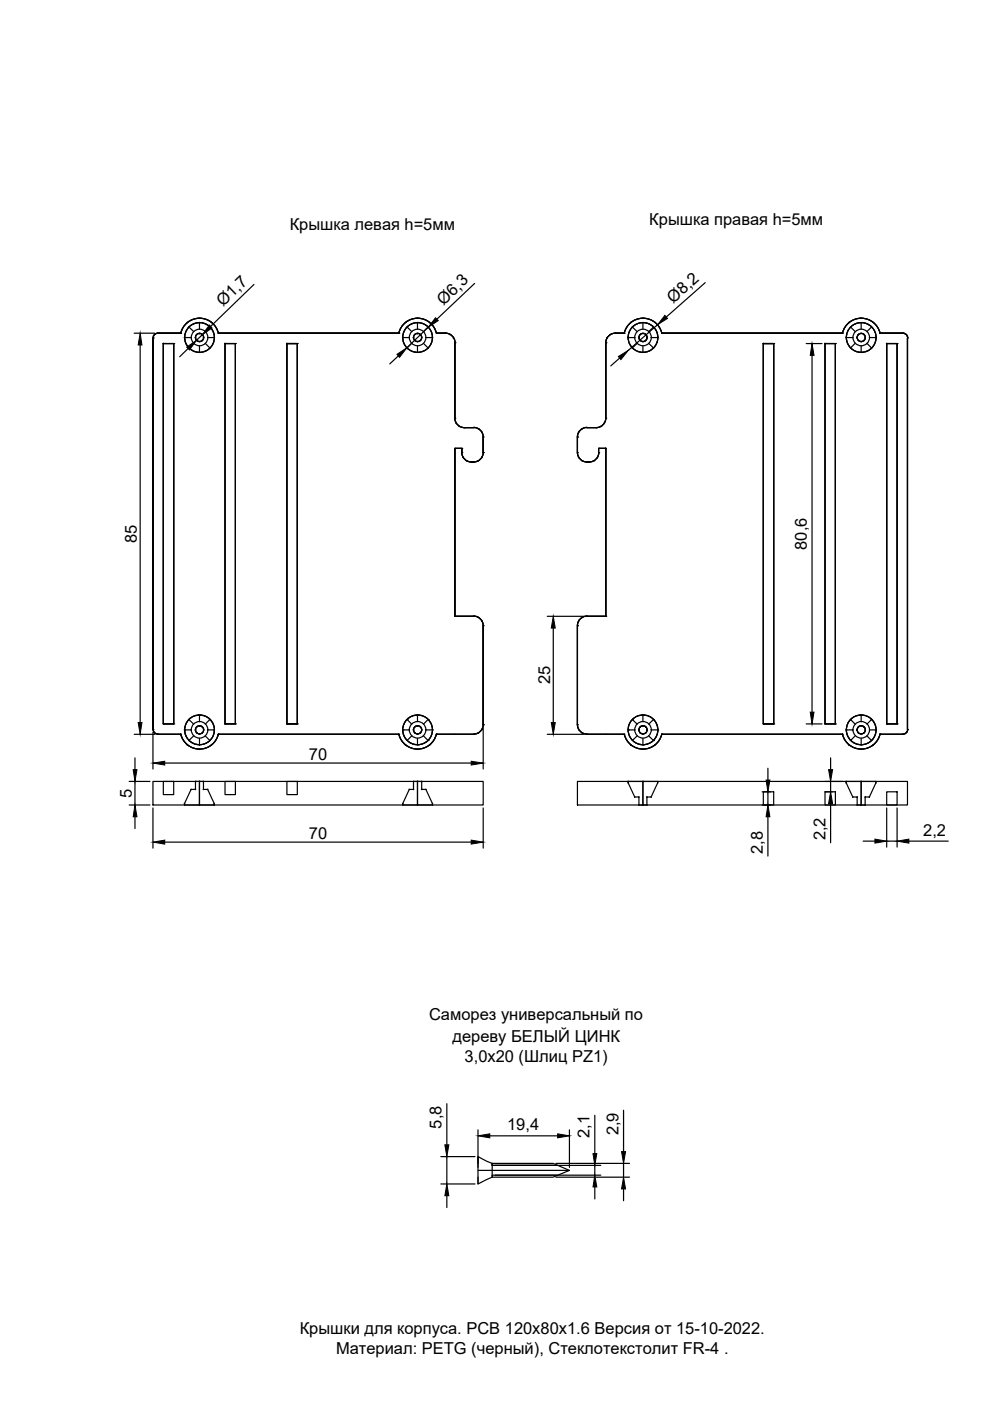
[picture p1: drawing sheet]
<svg xmlns="http://www.w3.org/2000/svg" width="210mm" height="297mm" viewBox="0 0 210 297" stroke-linecap="round" stroke-linejoin="round" font-family="sans-serif">
<!-- layer: 0 -->
<g fill="none" stroke="#000" stroke-width=".25">
<path d="M149.5 59.9l-8.2 7.3M28.4 70.6h4.4M29.7 73.1v80.1M32.4 71.7v83v-83M32.4 71.7h.1M32.4 71.7v83M33.4 70.6h.1M33.4 70.6h4.9M33.5 70.6a.99 .99 0 0 0-1 1M34.6 72.8h2.2v80.7h-2.2zM36.8 72.8v80.7h-2.2M36.8 72.8h.1"/>
<path d="M36.8 72.8h-2.2v80.7M38.3 70.6h-4.9h4.9M38.3 70.6h.1M38.3 70.7a4.1 4.1 0 0 1 4-3.2 4.1 4.1 0 0 1 4 3.2M39.1 71.6h.1M39.1 71.6h1.4M39.2 71.8v.2M39.2 71.3v.2M39.2 72.3l.1 .2M39.2 70.8v.2M39.4 72.8l.1 .2M39.4 70.3l-.1 .2"/>
<path d="M39.6 73.2l.2 .2M39.7 69.9l-.2 .2M39.9 73.9l-1.8 1.7M40 69.5l-.2 .1M40 69.3l1.1 1M40.3 74l.2 .1M40.3 69.1l-.2 .2M40.7 74.2l.2 .2M40.7 68.8l-.2 .1M41.1 72.8l-1 1-.2-.2M41.1 74.5l.3 .1M41.2 68.6l-.3 .1"/>
<path d="M41.6 74.6l.3 .1M41.7 68.5h-.3M41.9 68.4h.3M42.1 74.7h.2M42.3 68.4v1.4M42.3 73.3v1.4M42.4 68.4h.3M42.6 74.7h.2M42.9 71l-1.2 1.2M42.9 68.5l.3 .1M43.3 74.5l-.2 .1M43.4 68.6l.2 .1"/>
<path d="M43.5 72.8l1 1M43.8 74.3l-.2 .1M43.9 68.9l.2 .1M44 71.6h1.4M44.2 74l-.2 .2M44.3 69.1l.1 .2M44.5 69.3l-1 1M44.6 73.7l-.2 .2M44.6 69.5l.2 .2M44.9 73.3l-.2 .2M45 69.9v.2M45.1 72.8l-.1 .3"/>
<path d="M45.2 70.3l.1 .3M45.3 72.4v.2M45.3 70.8l.1 .3M45.4 71.9v.2M45.4 71.3v.3M46.3 70.6h.1M46.3 70.6h38.2M47.7 72.8h2.2v80.7h-2.2zM49.9 72.8v80.7h-2.2M49.9 72.8h.1M49.9 72.8h-2.2v80.7M53.8 60.3l-9.1 8.9"/>
<path d="M60.8 72.8h2.2v80.7h-2.2zM63 72.8v80.7h-2.2M63 72.8h.1M63 72.8h-2.2v80.7M84.5 75.5l-1.9 1.7M84.5 70.6h-38.2h38.2M84.5 70.6h.1M84.6 70.7a4.1 4.1 0 0 1 3.9-3.2 4.1 4.1 0 0 1 4 3.2M85.4 71.8v.2M85.4 71.6h.1M85.4 71.3v.2M85.4 71.6h1.4"/>
<path d="M85.5 72.3l.1 .2M85.5 70.8l-.1 .2M85.6 72.8l.1 .2M85.7 70.3l-.1 .2M85.9 73.2l.1 .2M85.9 69.9l-.1 .2M86.2 69.5l-.2 .1M86.3 69.3l1 1M86.5 74l.2 .1M86.6 69.1l-.2 .2M86.9 74.2l.3 .2M87 68.8l-.2 .1"/>
<path d="M87.3 72.8l-1 1-.2-.2M87.4 74.5l.2 .1M87.5 68.6l-.3 .1M87.8 74.6l.3 .1M87.9 68.5h-.2M88.2 68.4h.2M88.3 74.7h.3M88.5 68.4v1.4M88.5 73.3v1.4M88.7 68.4h.2M88.9 74.7h.2M89.2 68.5l.2 .1"/>
<path d="M89.6 74.5l-.2 .1M89.7 68.6l.2 .1M89.8 72.8l1 1M90 74.3l-.2 .1M90.1 68.9l.2 .1M90.3 71.6h1.4M90.5 74l-.2 .2M90.6 69.1l.1 .2M90.8 69.3l-1 1M90.8 69.4l-4.5 4.3M90.8 73.7l-.1 .2M90.9 69.5l.2 .2"/>
<path d="M91.1 73.3l-.1 .2M91.2 69.9l.1 .2M91.4 72.8l-.1 .3M91.4 70.3l.1 .3M91.6 70.8l.1 .3M91.6 72.4l-.1 .2M91.7 71.3v.3M91.7 71.9v.2M91.7 71.6h.1M92.5 70.6h.1M92.5 70.6h1.9M94.4 70.6h-1.9h1.9"/>
<path d="M94.4 70.6h.1M94.5 70.6a2.01 2.01 0 0 1 2 2.1M96.4 72.7h.1M96.4 72.7v16M100.6 60.1l-8 7.6M128.4 72.7v16v-16M128.4 72.7h.1M128.4 72.7v16M130.4 70.6h.1M130.4 70.6h1.9M130.5 70.6a2.01 2.01 0 0 0-2.1 2.1M131.4 75.9l-1.9 1.7"/>
<path d="M132.3 70.6h-1.9h1.9M132.3 70.6h.1M132.3 70.7a4.1 4.1 0 0 1 4-3.2 4.1 4.1 0 0 1 4 3.2M133.2 71.8v.2M133.2 71.6h.1M133.2 71.3v.2M133.2 71.6h1.4M133.3 72.3v.2M133.3 70.8l-.1 .2M133.4 72.8l.1 .2M133.4 70.3l-.1 .2M133.6 73.2l.2 .2"/>
<path d="M133.7 69.9l-.1 .2M133.9 73.6l.2 .2M134 69.5l-.2 .1M134.1 69.3l1 1M134.3 74l.2 .1M134.4 69.1l-.2 .2M134.7 74.2l.2 .2M134.7 68.8l-.2 .1M135.1 72.8l-1 1M135.2 74.5l.2 .1M135.2 68.6l-.2 .1M135.6 74.6l.3 .1"/>
<path d="M135.7 68.5h-.2M135.9 68.4h.3M136.1 74.7h.3M136.3 68.4v1.4M136.3 73.3v1.4M136.4 68.4h.3M136.7 74.7h.2M136.9 68.5l.3 .1M137.4 74.5l-.3 .1M137.5 68.6l.2 .1M137.5 72.8l1.1 1M137.8 74.3l-.2 .1"/>
<path d="M137.9 68.9l.2 .1M138 71.6h1.4M138.3 74l-.3 .2M138.3 69.1l.2 .2M138.6 69.3l-1.1 1M138.6 73.7l-.2 .2M138.7 69.5l.1 .2M138.9 73.3l-.1 .2M139 69.9l.1 .2M139.2 70.3l.1 .3M139.2 72.8l-.1 .3M139.4 70.8v.3"/>
<path d="M139.4 72.4l-.1 .2M139.4 68.9l-6.2 5.4M139.4 71.3v.3M139.4 71.9v.2M140.3 70.6h.1M140.3 70.6h38.3M161.8 72.8h2.2v80.7h-2.2zM164 72.8h-2.2v80.7h2.2M164 72.8h.1M164 72.8v80.7M170.9 72.8h3.4M172.2 75.3v75.7"/>
<path d="M174.9 72.8h2.2v80.7h-2.2zM177.1 72.8h-2.2v80.7h2.2M177.1 72.8h.1M177.1 72.8v80.7M178.6 70.6h-38.3h38.3M178.6 70.6h.1M178.6 70.7a4.1 4.1 0 0 1 4-3.2 4.1 4.1 0 0 1 4 3.2M179.4 71.6h.1M179.4 71.6h1.4M179.5 71.8v.2M179.5 71.3v.2M179.5 72.3l.1 .2"/>
<path d="M179.5 70.8v.2M179.7 72.8v.2M179.7 70.3l-.1 .2M179.9 69.9l-.1 .2M179.9 73.2l.1 .2M180.2 73.6l.2 .2M180.3 69.5l-.2 .1M180.3 69.3l1 1M180.6 74l.2 .1M180.6 69.1l-.2 .2M181 74.2l.2 .2M181 68.8l-.2 .1"/>
<path d="M181.3 72.8l-1 1M181.4 74.5l.3 .1M181.5 68.6l-.3 .1M181.9 74.6l.3 .1M181.9 68.5h-.2M182.2 68.4h.3M182.6 73.3v1.4h-.2M182.6 68.4v1.4M182.7 68.4h.3M182.9 74.7h.2M183.2 68.5l.3 .1M183.6 74.5l-.2 .1"/>
<path d="M183.7 68.6l.2 .1M183.8 72.8l1 1M184.1 74.3l-.2 .1M184.1 68.9l.3 .1M184.3 71.6h1.4M184.5 74l-.2 .2M184.6 69.1l.1 .2M184.8 69.3l-1 1M184.9 73.7l-.2 .2M184.9 69.5l.2 .2M185.2 73.3l-.2 .2M185.3 69.9v.2"/>
<path d="M185.4 72.8l-.1 .3M185.5 70.3v.3M185.6 72.4l-.1 .2M185.6 70.8l.1 .3M185.7 71.9v.2M185.7 71.3v.3M186.6 70.6h.1M186.6 70.6h4.8M188 72.8h2.2v80.7h-2.2zM190.2 72.8h-2.2v80.7h2.2M190.2 72.8h.1M190.2 72.8v80.7"/>
<path d="M191.4 70.6h-4.8h4.8M191.4 70.6h.1M191.5 70.6a.99 .99 0 0 1 .9 1M192.4 71.7h.1M192.4 71.7v83M96.4 88.7a2.01 2.01 0 0 0 2 2M96.4 88.7v-16v16M96.4 88.7h.1M96.4 95.1h1.5v.9v-.9h-1.5v35.6h4h-4zM96.4 95.1h.1M96.4 95.1h1.5M96.4 95.1v35.6"/>
<path d="M97.9 95.9a2.01 2.01 0 0 0 2 2M97.9 96h.1M97.9 95.1h.1M97.9 95.1v.9M98.4 90.7h.1M98.4 90.7h2M99.9 97.9h.5h-.5M99.9 97.9h.1M99.9 97.9h.5M100.4 90.7h-2h2M100.4 90.7h.1M100.4 97.9h.1"/>
<path d="M100.4 90.6a2.01 2.01 0 0 1 2 2M102.4 95.9a2.01 2.01 0 0 1-2 2M102.4 96v-3.3v3.3M102.4 96h.1M102.4 92.7h.1M102.4 92.7v3.3M122.4 95.9a2.01 2.01 0 0 0 2 2M122.4 92.7v3.3v-3.3M122.4 92.7h.1M122.4 96h.1M122.4 92.7v3.3M124.4 97.9h.5h-.5"/>
<path d="M124.4 97.9h.1M124.4 90.7h.1M124.4 90.7h2M124.4 97.9h.5M124.4 90.6a2.01 2.01 0 0 0-2 2M124.9 97.9h.1M126.4 90.7h-2h2M126.4 90.7h.1M126.9 95.1h1.5v35.6v-35.6h-1.5v.9zM126.9 96h.1M126.9 95.1h.1M126.9 95.1h1.5v35.6"/>
<path d="M126.9 95.1v.9M127 95.9a2.01 2.01 0 0 1-2.1 2M128.4 88.7a2.01 2.01 0 0 1-2 2M128.4 88.7h.1M96.4 130.7h.1M96.4 130.7h4M100.4 130.7h.1M100.4 130.6a2.01 2.01 0 0 1 2 2M102.4 132.7h.1M102.4 132.7v21M116 130.7h7.8M117.3 133.2v20"/>
<path d="M122.4 132.7v21v-21M122.4 132.7h.1M122.4 132.7v21M124.4 130.7h.1M124.4 130.7h4M124.4 130.6a2.01 2.01 0 0 0-2 2M128.4 130.7h-4h4M128.4 130.7h.1M28.4 155.7h4.4M32.4 154.7h.1M32.4 155.3v7.8M32.5 154.7a.99 .99 0 0 0 1 .9"/>
<path d="M33.4 155.7h4.9h-4.9M33.4 155.7h.1M33.4 155.7h4.9M34.6 153.5h.1M36.8 153.5h.1M38.3 155.7h.1M38.3 155.6a4.1 4.1 0 0 0 4 3.2 4.1 4.1 0 0 0 4-3.2M39.1 154.8h.1M39.1 154.8h1.4M39.2 155v.2M39.2 154.5v.2M39.2 155.5l.1 .2"/>
<path d="M39.2 154v.2M39.4 155.9l.1 .3M39.4 153.5l-.1 .2M39.6 156.4l.2 .2M39.7 153.1l-.2 .2M40 152.7l-.2 .2M40 152.6l1.1 .9M40.3 157.2l.2 .1M40.3 152.3l-.2 .2M40.7 157.5l.2 .1M40.7 152l-.2 .2M41.1 156l-1 1-.2-.2"/>
<path d="M41.1 157.7l.3 .1M41.2 151.8l-.3 .1M41.6 157.8l.3 .1M41.7 151.7l-.3 .1M42.1 157.9h.2M42.2 151.6l-.3 .1M42.3 151.6v1.4M42.3 156.5v1.4M42.4 151.6l.3 .1M42.8 157.8l-.2 .1M42.9 151.7l.3 .1M43.3 157.7l-.2 .1"/>
<path d="M43.4 151.8l.2 .1M43.5 156l1 1M43.8 157.5l-.2 .1M43.9 152l.2 .2M44 154.8h1.4M44.2 157.3l-.2 .1M44.3 152.3l.1 .2M44.5 152.6l-1 .9M44.6 156.9l-.2 .2M44.6 152.7l.2 .2M44.9 156.5l-.2 .2M45 153.1v.2"/>
<path d="M45.1 156.1l-.1 .2M45.2 153.5l.1 .3M45.3 155.6v.2M45.3 154l.1 .2M45.4 155.1v.2M45.4 154.5v.3M46.3 155.7h38.2h-38.2M46.3 155.7h.1M46.3 155.7h38.2M47.7 153.5h.1M49.9 153.5h.1M60.8 153.5h.1"/>
<path d="M60.8 153.5h2.2M63 153.5h.1M84.5 155.7h.1M84.6 155.6a4.1 4.1 0 0 0 3.9 3.2 4.1 4.1 0 0 0 4-3.2M85.4 155v.2M85.4 154.8h.1M85.4 154.5v.2M85.4 154.8h1.4M85.5 155.5l.1 .2M85.5 154l-.1 .2M85.6 155.9l.1 .3M85.7 153.5l-.1 .2"/>
<path d="M85.9 156.4l.1 .2M85.9 153.1l-.1 .2M86.2 152.7l-.2 .2M86.3 152.6h.1M86.3 152.6l1 .9M86.5 157.2l.2 .1M86.6 152.3l-.2 .2M86.9 157.5l.3 .1M87 152l-.2 .2M87.3 156l-1 1-.2-.2M87.4 157.7l.2 .1M87.5 151.8l-.3 .1"/>
<path d="M87.8 157.8l.3 .1M87.9 151.7l-.2 .1M88.3 157.9h.3M88.4 151.6l-.2 .1M88.5 151.6h.1M88.5 157.9h.1M88.5 151.6v1.4M88.5 156.5v1.4M88.7 151.6l.2 .1M89.1 157.8l-.2 .1M89.2 151.7l.2 .1M89.6 157.7l-.2 .1"/>
<path d="M89.7 151.8l.2 .1M89.8 156l1 1M90 157.5l-.2 .1M90.1 152l.2 .2M90.3 154.8h1.4M90.5 157.3l-.2 .1M90.6 152.3l.1 .2M90.8 152.6h.1M90.8 157h.1M90.8 152.6l-1 .9M90.8 156.9l-.1 .2M90.9 152.7l.2 .2"/>
<path d="M91.1 156.5l-.1 .2M91.2 153.1l.1 .2M91.4 156.1l-.1 .2M91.4 153.5l.1 .3M91.6 154l.1 .2M91.6 155.6l-.1 .2M91.7 155.1v.2M91.7 154.5v.3M91.7 154.8h.1M92.5 155.7h7.9h-7.9M92.5 155.7h.1M92.5 155.7h7.9"/>
<path d="M100.4 155.7h.1M102.4 153.6a2.01 2.01 0 0 1-2 2M102.4 153.7v-21v21M102.4 153.7h.1M102.4 154.3v8.8M116 155.7h7.8M122.4 153.6a2.01 2.01 0 0 0 2 2M122.4 153.7h.1M124.4 155.7h7.9h-7.9M124.4 155.7h.1M124.4 155.7h7.9M132.3 155.7h.1"/>
<path d="M132.3 155.6a4.1 4.1 0 0 0 4 3.2 4.1 4.1 0 0 0 4-3.2M133.2 155v.2M133.2 154.8h.1M133.2 154.5v.2M133.2 154.8h1.4M133.3 155.5v.2M133.3 154l-.1 .2M133.4 155.9l.1 .3M133.4 153.5l-.1 .2M133.6 156.4l.2 .2M133.7 153.1l-.1 .2M133.9 156.8l.2 .2"/>
<path d="M134 152.7l-.2 .2M134.1 152.6h.1M134.1 152.6l1 .9M134.3 157.2l.2 .1M134.4 152.3l-.2 .2M134.7 157.5l.2 .1M134.7 152l-.2 .2M135.1 156l-1 1M135.2 157.7l.2 .1M135.2 151.8l-.2 .1M135.6 157.8l.3 .1M135.7 151.7l-.2 .1"/>
<path d="M136.1 157.9h.3M136.2 151.6l-.3 .1M136.3 151.6h.1M136.3 157.9h.1M136.3 151.6v1.4M136.3 156.5v1.4M136.4 151.6l.3 .1M136.9 157.8l-.2 .1M136.9 151.7l.3 .1M137.4 157.7l-.3 .1M137.5 151.8l.2 .1M137.5 156l1.1 1"/>
<path d="M137.8 157.5l-.2 .1M137.9 152l.2 .2M138 154.8h1.4M138.3 157.3l-.3 .1M138.3 152.3l.2 .2M138.6 152.6h.1M138.6 157h.1M138.6 152.6l-1.1 .9M138.6 156.9l-.2 .2M138.7 152.7l.1 .2M138.9 156.5l-.1 .2M139 153.1l.1 .2"/>
<path d="M139.2 153.5l.1 .3M139.2 156.1l-.1 .2M139.4 154v.2M139.4 155.6l-.1 .2M139.4 154.8h.1M139.4 154.5v.3M139.4 155.1v.2M140.3 155.7h38.3h-38.3M140.3 155.7h.1M140.3 155.7h38.3M161.8 153.5h.1M161.8 153.5h2.2"/>
<path d="M164 153.5h.1M170.9 153.5h3.4M174.9 153.5h.1M177.1 153.5h.1M178.6 155.7h.1M178.6 155.6a4.1 4.1 0 0 0 4 3.2 4.1 4.1 0 0 0 4-3.2M179.4 154.8h.1M179.4 154.8h1.4M179.5 155v.2M179.5 154.5v.2M179.5 155.5l.1 .2M179.5 154v.2"/>
<path d="M179.7 155.9v.3M179.7 153.5l-.1 .2M179.9 153.1l-.1 .2M179.9 156.4l.1 .2M180.2 156.8l.2 .2M180.3 152.7l-.2 .2M180.3 152.6l1 .9M180.6 157.2l.2 .1M180.6 152.3l-.2 .2M181 157.5l.2 .1M181 152l-.2 .2M181.3 156l-1 1"/>
<path d="M181.4 157.7l.3 .1M181.5 151.8l-.3 .1M181.9 157.8l.3 .1M181.9 151.7l-.2 .1M182.5 151.6l-.3 .1M182.6 156.5v1.4h-.2M182.6 151.6v1.4M182.7 151.6l.3 .1M183.1 157.8l-.2 .1M183.2 151.7l.3 .1M183.6 157.7l-.2 .1M183.7 151.8l.2 .1"/>
<path d="M183.8 156l1 1M184.1 157.5l-.2 .1M184.1 152l.3 .2M184.3 154.8h1.4M184.5 157.3l-.2 .1M184.6 152.3l.1 .2M184.8 152.6l-1 .9M184.9 156.9l-.2 .2M184.9 152.7l.2 .2M185.2 156.5l-.2 .2M185.3 153.1v.2M185.4 156.1l-.1 .2"/>
<path d="M185.5 153.5v.3M185.6 155.6l-.1 .2M185.6 154l.1 .2M185.7 155.1v.2M185.7 154.5v.3M186.6 155.7h4.8h-4.8M186.6 155.7h.1M186.6 155.7h4.8M188 153.5h.1M190.2 153.5h.1M191.4 155.7h.1M192.4 154.7v-83v83"/>
<path d="M192.4 154.7h.1M192.4 154.7a.99 .99 0 0 1-.9 .9M27.4 165.7h4.4M27.4 170.7h4.4M28.6 160.7v2.5M28.6 165.7v5M28.6 173.2v2.5M32.4 165.7h70v5h-70zM32.4 171.3v8.5M34.6 165.7h2.2v2.8h-2.2zM34.9 161.8h65M34.9 178.5h65"/>
<path d="M41.4 165.7h.9v5h-3.2v-.3l1.4-3h.9zM42.3 165.7h.8v1.7h.9l1.4 3v.3h-3.1zM47.7 165.7h2.2v2.8h-2.2zM60.8 165.7h2.2v2.8h-2.2zM87.7 165.7h.8v5h-3.1v-.3l1.4-3h.9zM88.5 165.7h.9v1.7h.9l1.4 3v.3h-3.2zM102.4 171.3v8.5M122.4 165.7h70v5h-70zM133.2 165.7h3.1v5h-.8v-1.7h-.9l-1.4-3zM136.3 165.7h3.1v.3l-1.4 3h-.8v1.7h-.9zM161.6 170.7h1.8M161.6 167.9h1.8"/>
<path d="M161.8 167.9h2.2v2.8h-2.2zM162.8 162.9v2.5M162.8 167.9v2.8M162.8 173.2v8.3M174.9 165.7h3.7M174.9 167.9h1.6M174.9 167.9h2.2v2.8h-2.2zM176.1 160.7v2.5M176.1 165.7v2.2M176.1 170.4v8.3M179.4 165.7h3.2v5h-.9v-1.7h-.9l-1.4-3zM182.6 165.7h3.1v.3l-1.4 3h-.9v1.7h-.8z"/>
<path d="M183 178.3h2.5M188 167.9h2.2v2.8h-2.2zM188 171.3v8.3M188 178.3h2.2M190.2 171.3v8.3M192.7 178.3h8.3M94.7 234v8.7M101.3 239.6v7.9M120.7 239.6v7.9M126.1 236.5v8.1M132.2 235.4v8.8M93.5 245.2h7.2"/>
<path d="M93.5 251h7.2M94.7 245.2v5.8M94.7 253.5v2.5M101.3 246.7v-1.5l3.1 1.5h12.9l3.4 1.4-3.4 1.5h-12.9v-2.9v.4h12.9M101.3 245.2v5.8l3.1-1.4v-.4h23M101.3 249.6v1.4M101.3 248.1h19.4M103.8 240.8h14.4M104.4 247.1h23M117.9 246.7h15.6M117.9 249.6h15.6M126.1 247.1v2.1"/>
<path d="M126.1 251.7v2.5M132.2 246.7v2.9M132.2 252.1v2.5"/>
<circle cx="42.3" cy="71.6" r="3.2"/>
<circle cx="42.3" cy="71.6" r="1.76"/>
<circle cx="42.3" cy="71.6" r=".87"/>
<circle cx="88.5" cy="71.6" r="3.2"/>
<circle cx="88.5" cy="71.6" r="1.76"/>
<circle cx="88.5" cy="71.6" r=".87"/>
<circle cx="136.3" cy="71.6" r="3.2"/>
<circle cx="136.3" cy="71.6" r="1.76"/>
<circle cx="136.3" cy="71.6" r=".87"/>
<circle cx="182.6" cy="71.6" r="3.2"/>
<circle cx="182.6" cy="71.6" r="1.76"/>
<circle cx="182.6" cy="71.6" r=".87"/>
<circle cx="42.3" cy="154.7" r="3.2"/>
<circle cx="42.3" cy="154.7" r="1.76"/>
<circle cx="42.3" cy="154.7" r=".87"/>
<circle cx="88.5" cy="154.7" r="3.2"/>
<circle cx="88.5" cy="154.7" r="1.76"/>
<circle cx="88.5" cy="154.7" r=".87"/>
<circle cx="136.3" cy="154.7" r="3.2"/>
<circle cx="136.3" cy="154.7" r="1.76"/>
<circle cx="136.3" cy="154.7" r=".87"/>
<circle cx="182.6" cy="154.7" r="3.2"/>
<circle cx="182.6" cy="154.7" r="1.76"/>
<circle cx="182.6" cy="154.7" r=".87"/>
</g>
<g fill="#000" stroke="#000" stroke-width=".21">
<path d="M29.7 70.6l.4 2.5h-.8zM32.5 71.1h.1zM34.5 72.8h.2zM39 71.6h.2zM39.6 73.6l2.1-1.4-1.5 2zM39.7 68.3v.1zM40 73.7v.2zM40 69.2v.2zM41.4 71.6h.1zM41.6 70.9h.2zM42.3 74.6v.2zM42.2 68.4h.2z"/>
<path d="M42.2 70.7h.2l-.1 .1zM42.9 72.1v.1zM42.8 70.9h.2zM44.4 68.9l.6 .6-2.1 1.5zM44.5 69.2v.2zM60.7 72.8h.2zM84.2 75.1l2.1-1.4-1.6 2.1zM85.3 71.6h.2zM86 68.3v.1zM86.3 73.7v.2zM86.3 69.2v.2zM87.6 71.6h.2z"/>
<path d="M87.8 70.9h.2zM88.4 72.4h.2zM88.5 70.7h.1l-.1 .1zM88.4 67.5h.2zM89.2 72.1v.1zM90.8 69.2v.2zM91.6 71.6h.2zM92.3 67.4l.6 .6-2.1 1.4zM95.3 70.9h.2zM96.1 71.6l.1 .1h-.1zM128.7 71.6l.1 .1h-.1zM131.1 75.6l2.1-1.3-1.5 1.9z"/>
<path d="M133.7 68.3v.1zM134.1 73.7v.2zM134.1 69.2v.2zM135.6 72.2h.2zM135.6 70.9h.2zM136.8 70.9h.2zM138.5 73.8h.1zM138.5 69.3h.1zM141 66.9l.5 .6-2.1 1.4zM172.2 72.8l.4 2.5h-.8zM174.8 72.8h.2zM179.3 71.6h.2z"/>
<path d="M180.3 69.3h.1zM180.7 71.6h.2zM182 72.1v.1zM181.9 70.9h.2zM182.5 74.7h.2zM183.1 72.2h.2zM183.1 70.9h.2zM184.7 73.8h.2zM184.7 69.3h.2zM185 68.4h.2zM191.9 70.8h.1zM96.4 88.6v.2z"/>
<path d="M102.1 91.6l.1 .1v.1zM122.6 97h.2zM128.4 95.1h.1zM102.1 131.6l.1 .1v.1zM117.3 130.7l.4 2.5h-.8zM123.4 130.8v.2zM29.3 153.2h.8l-.4 2.5zM32.5 155.1l.1 .1v.1zM32.9 155.5h.1l-.1 .1zM39.1 154.7v.1zM39.6 158h.2zM40 152.6h.1z"/>
<path d="M40.4 154.8h.2zM41.4 154.8h.1zM42.2 151.6h.2zM42.2 153.9h.2l-.1 .1zM45.4 154.7v.1zM85.9 158h.2zM86.7 154.8h.2zM88.4 155.6h.2zM88.5 153.9h.1l-.1 .1zM88.5 158.8v.1zM89.3 154.8h.2zM91 158h.2z"/>
<path d="M102.1 154.7h.1zM116.9 153.2h.8l-.4 2.5zM122.6 154.7h.2zM134.5 154.8h.2zM135.6 154.2h.2zM136.3 158.8v.1zM171.8 151h.8l-.4 2.5zM179.3 154.8h.2zM179.9 158h.2zM180.3 157h.1zM180.3 152.6h.1zM180.7 154.8h.2z"/>
<path d="M181.7 154.8h.1zM181.9 155.4h.2zM181.9 154.2h.2zM182.5 157.9h.2zM182.5 153.9h.2zM183.1 155.4h.2zM184.7 157h.2zM184.7 152.6h.2zM185 158h.2zM192.2 155.2h.2zM28.2 163.2h.8l-.4 2.5zM28.6 170.7l.4 2.5h-.8z"/>
<path d="M32.4 161.8l2.5-.4v.8zM32.4 178.5l2.5-.4v.9zM41.4 165.6l.1 .1-.1 .1zM41.4 167.4h.1zM87.6 165.7h.2zM88.5 165.6l.1 .1-.1 .1zM89.3 167.4h.2zM89.4 165.6l.1 .1-.1 .1zM90.2 167.4h.2zM91.6 170.7h.2zM91.6 170.4h.2zM99.9 161.4l2.5 .4-2.5 .4z"/>
<path d="M99.9 178.1l2.5 .4-2.5 .5zM134.5 168.9l.2 .1-.1 .1zM135.4 169h.2zM135.4 170.7h.2zM137.1 169h.1zM138 169h.1zM162.4 165.4h.8l-.4 2.5zM162.8 170.7l.4 2.5h-.8zM175.7 163.2h.8l-.4 2.5zM176.1 167.9l.4 2.5h-.8zM179.3 165.7h.2zM180.8 168.9l.1 .1-.1 .1z"/>
<path d="M181.7 169h.1zM181.7 170.7h.1zM182.5 165.7h.2zM184.2 169h.2zM185.5 177.9l2.5 .4-2.5 .5zM190.2 178.3l2.5-.4v.9zM94.7 251l.5 2.5h-.9zM94.3 242.7h.9l-.5 2.5zM101.3 240.8l2.5-.4v.8zM118.2 240.4l2.5 .4-2.5 .4zM126.1 249.2l.4 2.5h-.8zM125.7 244.6h.8l-.4 2.5z"/>
<path d="M132.2 249.6l.4 2.5h-.8zM131.8 244.2h.8l-.4 2.5z"/>
<circle cx="32.9" cy="70.8" r=".07"/>
<circle cx="40.5" cy="71.6" r=".07"/>
<circle cx="41.7" cy="72.2" r=".07"/>
<circle cx="42.3" cy="67.5" r=".07"/>
<circle cx="42.3" cy="72.4" r=".07"/>
<circle cx="43.1" cy="71.6" r=".07"/>
<circle cx="44.5" cy="73.8" r=".07"/>
<circle cx="44.8" cy="68.3" r=".07"/>
<circle cx="45.4" cy="71.6" r=".07"/>
<circle cx="47.7" cy="72.8" r=".07"/>
<circle cx="86.8" cy="71.6" r=".07"/>
<circle cx="87.9" cy="72.2" r=".07"/>
<circle cx="88.5" cy="68.4" r=".07"/>
<circle cx="88.5" cy="74.7" r=".07"/>
<circle cx="89.2" cy="70.9" r=".07"/>
<circle cx="89.4" cy="71.6" r=".07"/>
<circle cx="90.8" cy="73.8" r=".07"/>
<circle cx="91.1" cy="68.3" r=".07"/>
<circle cx="129.4" cy="70.9" r=".07"/>
<circle cx="133.2" cy="71.6" r=".07"/>
<circle cx="134.6" cy="71.6" r=".07"/>
<circle cx="135.5" cy="71.6" r=".07"/>
<circle cx="136.3" cy="72.4" r=".07"/>
<circle cx="136.3" cy="67.5" r=".07"/>
<circle cx="136.3" cy="74.7" r=".07"/>
<circle cx="136.3" cy="68.4" r=".07"/>
<circle cx="136.3" cy="70.7" r=".07"/>
<circle cx="136.9" cy="72.2" r=".07"/>
<circle cx="137.2" cy="71.6" r=".07"/>
<circle cx="138.9" cy="68.3" r=".07"/>
<circle cx="139.5" cy="71.6" r=".07"/>
<circle cx="161.9" cy="72.8" r=".07"/>
<circle cx="180" cy="68.3" r=".07"/>
<circle cx="180.4" cy="73.8" r=".07"/>
<circle cx="181.7" cy="71.6" r=".07"/>
<circle cx="182.6" cy="67.5" r=".07"/>
<circle cx="182.6" cy="70.7" r=".07"/>
<circle cx="182.6" cy="68.4" r=".07"/>
<circle cx="182.6" cy="72.4" r=".07"/>
<circle cx="183.4" cy="71.6" r=".07"/>
<circle cx="185.7" cy="71.6" r=".07"/>
<circle cx="188" cy="72.8" r=".07"/>
<circle cx="192.3" cy="71.1" r=".07"/>
<circle cx="96.7" cy="89.6" r=".07"/>
<circle cx="97.4" cy="90.4" r=".07"/>
<circle cx="98.2" cy="97" r=".07"/>
<circle cx="98.9" cy="97.7" r=".07"/>
<circle cx="101.4" cy="90.9" r=".07"/>
<circle cx="101.4" cy="97.7" r=".07"/>
<circle cx="102.2" cy="97" r=".07"/>
<circle cx="122.7" cy="91.7" r=".07"/>
<circle cx="123.5" cy="97.7" r=".07"/>
<circle cx="123.5" cy="90.9" r=".07"/>
<circle cx="126" cy="97.7" r=".07"/>
<circle cx="126.7" cy="97" r=".07"/>
<circle cx="127.4" cy="90.4" r=".07"/>
<circle cx="128.2" cy="89.6" r=".07"/>
<circle cx="101.4" cy="130.9" r=".07"/>
<circle cx="122.7" cy="131.7" r=".07"/>
<circle cx="40.1" cy="157" r=".07"/>
<circle cx="41.7" cy="154.2" r=".07"/>
<circle cx="41.7" cy="155.4" r=".07"/>
<circle cx="42.3" cy="158.9" r=".07"/>
<circle cx="42.3" cy="155.6" r=".07"/>
<circle cx="42.3" cy="157.9" r=".07"/>
<circle cx="42.9" cy="154.2" r=".07"/>
<circle cx="42.9" cy="155.4" r=".07"/>
<circle cx="43.1" cy="154.7" r=".07"/>
<circle cx="44.5" cy="157" r=".07"/>
<circle cx="44.5" cy="152.5" r=".07"/>
<circle cx="44.8" cy="158" r=".07"/>
<circle cx="87.7" cy="154.7" r=".07"/>
<circle cx="87.9" cy="154.2" r=".07"/>
<circle cx="87.9" cy="155.4" r=".07"/>
<circle cx="89.2" cy="154.2" r=".07"/>
<circle cx="89.2" cy="155.4" r=".07"/>
<circle cx="101.4" cy="155.4" r=".07"/>
<circle cx="123.5" cy="155.4" r=".07"/>
<circle cx="133.7" cy="158" r=".07"/>
<circle cx="135.5" cy="154.7" r=".07"/>
<circle cx="135.7" cy="155.4" r=".07"/>
<circle cx="136.3" cy="153.9" r=".07"/>
<circle cx="136.3" cy="155.6" r=".07"/>
<circle cx="136.9" cy="155.4" r=".07"/>
<circle cx="136.9" cy="154.2" r=".07"/>
<circle cx="137.2" cy="154.7" r=".07"/>
<circle cx="138.9" cy="158" r=".07"/>
<circle cx="182.6" cy="155.6" r=".07"/>
<circle cx="182.6" cy="158.9" r=".07"/>
<circle cx="182.6" cy="151.6" r=".07"/>
<circle cx="183.2" cy="154.2" r=".07"/>
<circle cx="183.4" cy="154.7" r=".07"/>
<circle cx="185.7" cy="154.7" r=".07"/>
<circle cx="191.9" cy="155.5" r=".07"/>
<circle cx="39.1" cy="170.4" r=".07"/>
<circle cx="40.5" cy="167.4" r=".07"/>
<circle cx="42.3" cy="170.7" r=".07"/>
<circle cx="42.3" cy="165.7" r=".07"/>
<circle cx="43.1" cy="165.7" r=".07"/>
<circle cx="43.1" cy="167.4" r=".07"/>
<circle cx="44" cy="167.4" r=".07"/>
<circle cx="45.4" cy="170.7" r=".07"/>
<circle cx="45.4" cy="170.4" r=".07"/>
<circle cx="85.4" cy="170.4" r=".07"/>
<circle cx="86.8" cy="167.4" r=".07"/>
<circle cx="87.7" cy="167.4" r=".07"/>
<circle cx="88.5" cy="170.7" r=".07"/>
<circle cx="133.2" cy="165.7" r=".07"/>
<circle cx="133.2" cy="166" r=".07"/>
<circle cx="136.3" cy="170.7" r=".07"/>
<circle cx="136.3" cy="165.7" r=".07"/>
<circle cx="137.2" cy="170.7" r=".07"/>
<circle cx="139.5" cy="166" r=".07"/>
<circle cx="179.4" cy="166" r=".07"/>
<circle cx="182.6" cy="170.7" r=".07"/>
<circle cx="183.4" cy="170.7" r=".07"/>
<circle cx="183.4" cy="169" r=".07"/>
<circle cx="185.7" cy="166" r=".07"/>
</g>
<g font-size="3.5">
<text x="137.7" y="47.6">Крышка правая h=5мм</text>
<text x="61.4" y="48.8">Крышка левая h=5мм</text>
<text x="47.3" y="65.1" transform="rotate(-44 47.3 65.1)">Ø1,7</text>
<text x="94" y="64.8" transform="rotate(-43 94 64.8)">Ø6,3</text>
<text x="142.7" y="64.4" transform="rotate(-41 142.7 64.4)">Ø8,2</text>
<text x="29" y="115.1" transform="rotate(-90 29 115.1)">85</text>
<text x="171.1" y="116.6" transform="rotate(-90 171.1 116.6)">80,6</text>
<text x="116.6" y="145.1" transform="rotate(-90 116.6 145.1)">25</text>
<text x="65.5" y="161.1">70</text>
<text x="28" y="169.1" transform="rotate(-90 28 169.1)">5</text>
<text x="65.5" y="177.9">70</text>
<text x="175" y="178.2" transform="rotate(-90 175 178.2)">2,2</text>
<text x="195.7" y="177.2">2,2</text>
<text x="161.7" y="181" transform="rotate(-90 161.7 181)">2,8</text>
<text x="91" y="216.2">Саморез универсальный по</text>
<text x="95.9" y="220.9">дереву БЕЛЫЙ ЦИНК</text>
<text x="98.5" y="225.2">3,0х20 (Шлиц PZ1)</text>
<text x="93.6" y="239.3" transform="rotate(-90 93.6 239.3)">5,8</text>
<text x="107.5" y="239.7">19,4</text>
<text x="125" y="241.3" transform="rotate(-90 125 241.3)">2,1</text>
<text x="131.1" y="240.7" transform="rotate(-90 131.1 240.7)">2,9</text>
<text x="63.5" y="282.9">Крышки для корпуса. PCB 120x80x1.6 Версия от 15-10-2022.</text>
<text x="71.2" y="287.1">Материал: PETG (черный), Стеклотекстолит FR-4 .</text>
</g>
</svg>
